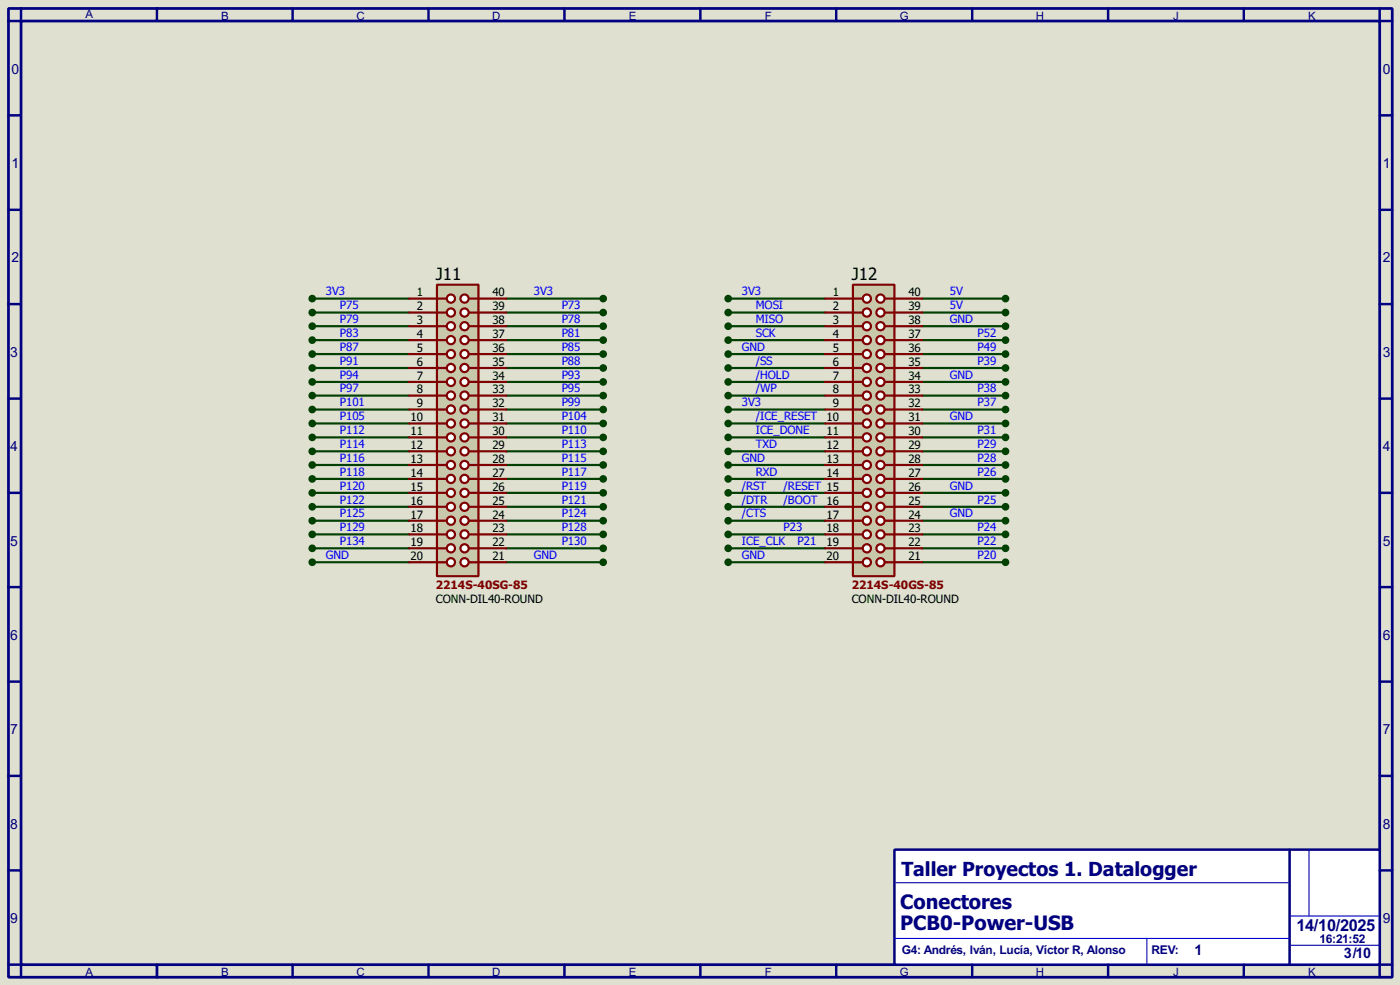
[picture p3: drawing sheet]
<svg xmlns="http://www.w3.org/2000/svg" width="256mm" height="180mm" viewBox="0 0 256 180" stroke-linecap="round" stroke-linejoin="round" font-family="sans-serif">
<path d="M0 0h256.5v180.3h-256.5z" fill="#e0e0d0"/>
<path d="M1.6 1.6h253.5v177.3h-253.5zM3.9 3.9h248.9v172.7h-248.9z" fill="none" stroke="#000080" stroke-width=".5"/>
<path d="M3.9 1.6v2.3h-2.3M28.8 1.6v2.3" fill="none" stroke="#000080" stroke-width=".45"/>
<path d="M163.9 155.5h88.9v21.1h-88.9z" fill="#fff" stroke="#000080" stroke-width=".45"/>
<g fill="none" stroke="#000080" stroke-width=".45">
<path d="M53.6 1.6v2.3M78.5 1.6v2.3M103.4 1.6v2.3M128.3 1.6v2.3M153.2 1.6v2.3M178.1 1.6v2.3M203 1.6v2.3M227.9 1.6v2.3M252.8 1.6v2.3h2.3M1.6 21.1h2.3M1.6 38.4h2.3M252.8 21.1h2.3"/>
<path d="M252.8 38.4h2.3M1.6 55.7h2.3M252.8 55.7h2.3M1.6 73h2.3M252.8 73h2.3M1.6 90.2h2.3M252.8 90.2h2.3M1.6 107.5h2.3M252.8 107.5h2.3M1.6 124.8h2.3M252.8 124.8h2.3M1.6 142h2.3"/>
<path d="M1.6 159.3h2.3M236.3 155.5v21.1M252.8 142h2.3M252.8 159.3h2.3M1.6 176.6h2.3v2.3M28.8 176.6v2.3M53.6 176.6v2.3M78.5 176.6v2.3M103.4 176.6v2.3M128.3 176.6v2.3M153.2 176.6v2.3M178.1 176.6v2.3"/>
<path d="M203 176.6v2.3M227.9 176.6v2.3M255.1 176.6h-2.3v2.3"/>
</g>
<path d="M239.8 155.5v12.2M163.9 171.8h72.4M164.1 161.6h71.9M210.1 171.8v4.8M236.3 167.7h16.2M236.3 173h16.5" fill="none" stroke="#0000c0" stroke-width=".2"/>
<g fill="none" stroke="#004000" stroke-width=".4">
<path d="M57.2 54.7h17.8M57.2 57.2h17.8M57.2 59.7h17.8M92.8 54.7h17.7M92.8 57.2h17.7M92.8 59.7h17.7M133.4 54.7h17.8M133.4 57.2h17.8M133.4 59.7h17.8M169 54.7h15.2M169 57.2h15.2M169 59.7h15.2"/>
<path d="M57.2 62.3h17.8M57.2 64.8h17.8M57.2 67.4h17.8M57.2 69.9h17.8M57.2 72.4h17.8M57.2 75h17.8M57.2 77.5h17.8M92.8 62.3h17.7M92.8 64.8h17.7M92.8 67.4h17.7M92.8 69.9h17.7M92.8 72.4h17.7"/>
<path d="M92.8 75h17.7M92.8 77.5h17.7M133.4 62.3h17.8M133.4 64.8h17.8M133.4 67.4h17.8M133.4 69.9h17.8M133.4 72.4h17.8M133.4 75h17.8M133.4 77.5h17.8M169 62.3h15.2M169 64.8h15.2M169 67.4h15.2"/>
<path d="M169 69.9h15.2M169 72.4h15.2M169 75h15.2M169 77.5h15.2M57.2 80.1h17.8M57.2 82.6h17.8M57.2 85.1h17.8M57.2 90.2h17.8M57.2 87.7h17.8M57.2 92.8h17.8M57.2 95.3h17.8M57.2 97.8h17.8"/>
<path d="M92.8 80.1h17.7M92.8 82.6h17.7M92.8 85.1h17.7M92.8 90.2h17.7M92.8 87.7h17.7M92.8 92.8h17.7M92.8 95.3h17.7M92.8 97.8h17.7M133.4 80.1h17.8M133.4 82.6h17.8M133.4 85.1h17.8M133.4 90.2h17.8"/>
<path d="M133.4 87.7h17.8M133.4 92.8h17.8M133.4 95.3h17.8M133.4 97.8h17.8M169 80.1h15.2M169 82.6h15.2M169 85.1h15.2M169 90.2h15.2M169 87.7h15.2M169 92.8h15.2M169 95.3h15.2M169 97.8h15.2"/>
<path d="M57.2 100.4h17.8M57.2 102.9h17.8M92.8 100.4h17.7M92.8 102.9h17.7M133.4 100.4h17.8M133.4 102.9h17.8M169 100.4h15.2M169 102.9h15.2"/>
</g>
<path d="M80.1 52.1h7.6v53.4h-7.6z" fill="#c8c8aa" stroke="#800000" stroke-width=".4"/>
<path d="M80.1 54.7h1.7" fill="none" stroke="#800000" stroke-width=".4"/>
<circle cx="82.6" cy="54.7" r=".75" fill="#feffff" stroke="#800000" stroke-width=".4"/>
<path d="M80.1 57.2h1.7" fill="none" stroke="#800000" stroke-width=".4"/>
<circle cx="82.6" cy="57.2" r=".75" fill="#feffff" stroke="#800000" stroke-width=".4"/>
<path d="M80.1 59.7h1.7" fill="none" stroke="#800000" stroke-width=".4"/>
<circle cx="82.6" cy="59.7" r=".75" fill="#feffff" stroke="#800000" stroke-width=".4"/>
<path d="M80.1 62.3h1.7" fill="none" stroke="#800000" stroke-width=".4"/>
<circle cx="82.6" cy="62.3" r=".75" fill="#feffff" stroke="#800000" stroke-width=".4"/>
<path d="M85.9 54.7h1.8" fill="none" stroke="#800000" stroke-width=".4"/>
<circle cx="85.1" cy="54.7" r=".75" fill="#feffff" stroke="#800000" stroke-width=".4"/>
<path d="M85.9 57.2h1.8" fill="none" stroke="#800000" stroke-width=".4"/>
<circle cx="85.1" cy="57.2" r=".75" fill="#feffff" stroke="#800000" stroke-width=".4"/>
<path d="M85.9 59.7h1.8" fill="none" stroke="#800000" stroke-width=".4"/>
<circle cx="85.1" cy="59.7" r=".75" fill="#feffff" stroke="#800000" stroke-width=".4"/>
<path d="M85.9 62.3h1.8" fill="none" stroke="#800000" stroke-width=".4"/>
<circle cx="85.1" cy="62.3" r=".75" fill="#feffff" stroke="#800000" stroke-width=".4"/>
<path d="M80.1 64.8h1.7" fill="none" stroke="#800000" stroke-width=".4"/>
<circle cx="82.6" cy="64.8" r=".75" fill="#feffff" stroke="#800000" stroke-width=".4"/>
<path d="M85.9 64.8h1.8" fill="none" stroke="#800000" stroke-width=".4"/>
<circle cx="85.1" cy="64.8" r=".75" fill="#feffff" stroke="#800000" stroke-width=".4"/>
<path d="M80.1 67.4h1.7" fill="none" stroke="#800000" stroke-width=".4"/>
<circle cx="82.6" cy="67.4" r=".75" fill="#feffff" stroke="#800000" stroke-width=".4"/>
<path d="M85.9 67.4h1.8" fill="none" stroke="#800000" stroke-width=".4"/>
<circle cx="85.1" cy="67.4" r=".75" fill="#feffff" stroke="#800000" stroke-width=".4"/>
<path d="M80.1 69.9h1.7" fill="none" stroke="#800000" stroke-width=".4"/>
<circle cx="82.6" cy="69.9" r=".75" fill="#feffff" stroke="#800000" stroke-width=".4"/>
<path d="M85.9 69.9h1.8" fill="none" stroke="#800000" stroke-width=".4"/>
<circle cx="85.1" cy="69.9" r=".75" fill="#feffff" stroke="#800000" stroke-width=".4"/>
<path d="M80.1 72.4h1.7" fill="none" stroke="#800000" stroke-width=".4"/>
<circle cx="82.6" cy="72.4" r=".75" fill="#feffff" stroke="#800000" stroke-width=".4"/>
<path d="M85.9 72.4h1.8" fill="none" stroke="#800000" stroke-width=".4"/>
<circle cx="85.1" cy="72.4" r=".75" fill="#feffff" stroke="#800000" stroke-width=".4"/>
<path d="M80.1 75h1.7" fill="none" stroke="#800000" stroke-width=".4"/>
<circle cx="82.6" cy="75" r=".75" fill="#feffff" stroke="#800000" stroke-width=".4"/>
<path d="M85.9 75h1.8" fill="none" stroke="#800000" stroke-width=".4"/>
<circle cx="85.1" cy="75" r=".75" fill="#feffff" stroke="#800000" stroke-width=".4"/>
<path d="M80.1 77.5h1.7" fill="none" stroke="#800000" stroke-width=".4"/>
<circle cx="82.6" cy="77.5" r=".75" fill="#feffff" stroke="#800000" stroke-width=".4"/>
<path d="M85.9 77.5h1.8" fill="none" stroke="#800000" stroke-width=".4"/>
<circle cx="85.1" cy="77.5" r=".75" fill="#feffff" stroke="#800000" stroke-width=".4"/>
<path d="M80.1 80.1h1.7" fill="none" stroke="#800000" stroke-width=".4"/>
<circle cx="82.6" cy="80.1" r=".75" fill="#feffff" stroke="#800000" stroke-width=".4"/>
<path d="M85.9 80.1h1.8" fill="none" stroke="#800000" stroke-width=".4"/>
<circle cx="85.1" cy="80.1" r=".75" fill="#feffff" stroke="#800000" stroke-width=".4"/>
<path d="M80.1 82.6h1.7" fill="none" stroke="#800000" stroke-width=".4"/>
<circle cx="82.6" cy="82.6" r=".75" fill="#feffff" stroke="#800000" stroke-width=".4"/>
<path d="M85.9 82.6h1.8" fill="none" stroke="#800000" stroke-width=".4"/>
<circle cx="85.1" cy="82.6" r=".75" fill="#feffff" stroke="#800000" stroke-width=".4"/>
<path d="M80.1 85.1h1.7" fill="none" stroke="#800000" stroke-width=".4"/>
<circle cx="82.6" cy="85.1" r=".75" fill="#feffff" stroke="#800000" stroke-width=".4"/>
<path d="M85.9 85.1h1.8" fill="none" stroke="#800000" stroke-width=".4"/>
<circle cx="85.1" cy="85.1" r=".75" fill="#feffff" stroke="#800000" stroke-width=".4"/>
<path d="M80.1 87.7h1.7" fill="none" stroke="#800000" stroke-width=".4"/>
<circle cx="82.6" cy="87.7" r=".75" fill="#feffff" stroke="#800000" stroke-width=".4"/>
<path d="M85.9 87.7h1.8" fill="none" stroke="#800000" stroke-width=".4"/>
<circle cx="85.1" cy="87.7" r=".75" fill="#feffff" stroke="#800000" stroke-width=".4"/>
<path d="M80.1 90.2h1.7" fill="none" stroke="#800000" stroke-width=".4"/>
<circle cx="82.6" cy="90.2" r=".75" fill="#feffff" stroke="#800000" stroke-width=".4"/>
<path d="M85.9 90.2h1.8" fill="none" stroke="#800000" stroke-width=".4"/>
<circle cx="85.1" cy="90.2" r=".75" fill="#feffff" stroke="#800000" stroke-width=".4"/>
<path d="M80.1 92.8h1.7" fill="none" stroke="#800000" stroke-width=".4"/>
<circle cx="82.6" cy="92.8" r=".75" fill="#feffff" stroke="#800000" stroke-width=".4"/>
<path d="M85.9 92.8h1.8" fill="none" stroke="#800000" stroke-width=".4"/>
<circle cx="85.1" cy="92.8" r=".75" fill="#feffff" stroke="#800000" stroke-width=".4"/>
<path d="M80.1 95.3h1.7" fill="none" stroke="#800000" stroke-width=".4"/>
<circle cx="82.6" cy="95.3" r=".75" fill="#feffff" stroke="#800000" stroke-width=".4"/>
<path d="M85.9 95.3h1.8" fill="none" stroke="#800000" stroke-width=".4"/>
<circle cx="85.1" cy="95.3" r=".75" fill="#feffff" stroke="#800000" stroke-width=".4"/>
<path d="M80.1 97.8h1.7" fill="none" stroke="#800000" stroke-width=".4"/>
<circle cx="82.6" cy="97.8" r=".75" fill="#feffff" stroke="#800000" stroke-width=".4"/>
<path d="M85.9 97.8h1.8" fill="none" stroke="#800000" stroke-width=".4"/>
<circle cx="85.1" cy="97.8" r=".75" fill="#feffff" stroke="#800000" stroke-width=".4"/>
<path d="M80.1 100.4h1.7" fill="none" stroke="#800000" stroke-width=".4"/>
<circle cx="82.6" cy="100.4" r=".75" fill="#feffff" stroke="#800000" stroke-width=".4"/>
<path d="M85.9 100.4h1.8" fill="none" stroke="#800000" stroke-width=".4"/>
<circle cx="85.1" cy="100.4" r=".75" fill="#feffff" stroke="#800000" stroke-width=".4"/>
<path d="M80.1 102.9h1.7" fill="none" stroke="#800000" stroke-width=".4"/>
<circle cx="82.6" cy="102.9" r=".75" fill="#feffff" stroke="#800000" stroke-width=".4"/>
<path d="M85.9 102.9h1.8" fill="none" stroke="#800000" stroke-width=".4"/>
<circle cx="85.1" cy="102.9" r=".75" fill="#feffff" stroke="#800000" stroke-width=".4"/>
<g fill="none" stroke="#800000" stroke-width=".4">
<path d="M75 54.7h5.1M75 57.2h5.1M75 59.7h5.1M87.7 54.7h5.1M87.7 57.2h5.1M87.7 59.7h5.1M75 62.3h5.1M75 64.8h5.1M75 67.4h5.1M75 69.9h5.1M75 72.4h5.1M75 75h5.1"/>
<path d="M75 77.5h5.1M87.7 62.3h5.1M87.7 64.8h5.1M87.7 67.4h5.1M87.7 69.9h5.1M87.7 72.4h5.1M87.7 75h5.1M87.7 77.5h5.1M75 80.1h5.1M75 82.6h5.1M75 85.1h5.1M75 87.7h5.1"/>
<path d="M75 90.2h5.1M75 92.8h5.1M75 95.3h5.1M75 97.8h5.1M87.7 80.1h5.1M87.7 82.6h5.1M87.7 85.1h5.1M87.7 87.7h5.1M87.7 90.2h5.1M87.7 92.8h5.1M87.7 95.3h5.1M87.7 97.8h5.1"/>
<path d="M75 100.4h5.1M75 102.9h5.1M87.7 100.4h5.1M87.7 102.9h5.1"/>
</g>
<path d="M156.3 52.1h7.6v53.4h-7.6z" fill="#c8c8aa" stroke="#800000" stroke-width=".4"/>
<path d="M156.3 54.7h1.7" fill="none" stroke="#800000" stroke-width=".4"/>
<circle cx="158.8" cy="54.7" r=".75" fill="#feffff" stroke="#800000" stroke-width=".4"/>
<path d="M156.3 57.2h1.7" fill="none" stroke="#800000" stroke-width=".4"/>
<circle cx="158.8" cy="57.2" r=".75" fill="#feffff" stroke="#800000" stroke-width=".4"/>
<path d="M156.3 59.7h1.7" fill="none" stroke="#800000" stroke-width=".4"/>
<circle cx="158.8" cy="59.7" r=".75" fill="#feffff" stroke="#800000" stroke-width=".4"/>
<path d="M156.3 62.3h1.7" fill="none" stroke="#800000" stroke-width=".4"/>
<circle cx="158.8" cy="62.3" r=".75" fill="#feffff" stroke="#800000" stroke-width=".4"/>
<path d="M162.1 54.7h1.8" fill="none" stroke="#800000" stroke-width=".4"/>
<circle cx="161.3" cy="54.7" r=".75" fill="#feffff" stroke="#800000" stroke-width=".4"/>
<path d="M162.1 57.2h1.8" fill="none" stroke="#800000" stroke-width=".4"/>
<circle cx="161.3" cy="57.2" r=".75" fill="#feffff" stroke="#800000" stroke-width=".4"/>
<path d="M162.1 59.7h1.8" fill="none" stroke="#800000" stroke-width=".4"/>
<circle cx="161.3" cy="59.7" r=".75" fill="#feffff" stroke="#800000" stroke-width=".4"/>
<path d="M162.1 62.3h1.8" fill="none" stroke="#800000" stroke-width=".4"/>
<circle cx="161.3" cy="62.3" r=".75" fill="#feffff" stroke="#800000" stroke-width=".4"/>
<path d="M156.3 64.8h1.7" fill="none" stroke="#800000" stroke-width=".4"/>
<circle cx="158.8" cy="64.8" r=".75" fill="#feffff" stroke="#800000" stroke-width=".4"/>
<path d="M162.1 64.8h1.8" fill="none" stroke="#800000" stroke-width=".4"/>
<circle cx="161.3" cy="64.8" r=".75" fill="#feffff" stroke="#800000" stroke-width=".4"/>
<path d="M156.3 67.4h1.7" fill="none" stroke="#800000" stroke-width=".4"/>
<circle cx="158.8" cy="67.4" r=".75" fill="#feffff" stroke="#800000" stroke-width=".4"/>
<path d="M162.1 67.4h1.8" fill="none" stroke="#800000" stroke-width=".4"/>
<circle cx="161.3" cy="67.4" r=".75" fill="#feffff" stroke="#800000" stroke-width=".4"/>
<path d="M156.3 69.9h1.7" fill="none" stroke="#800000" stroke-width=".4"/>
<circle cx="158.8" cy="69.9" r=".75" fill="#feffff" stroke="#800000" stroke-width=".4"/>
<path d="M162.1 69.9h1.8" fill="none" stroke="#800000" stroke-width=".4"/>
<circle cx="161.3" cy="69.9" r=".75" fill="#feffff" stroke="#800000" stroke-width=".4"/>
<path d="M156.3 72.4h1.7" fill="none" stroke="#800000" stroke-width=".4"/>
<circle cx="158.8" cy="72.4" r=".75" fill="#feffff" stroke="#800000" stroke-width=".4"/>
<path d="M162.1 72.4h1.8" fill="none" stroke="#800000" stroke-width=".4"/>
<circle cx="161.3" cy="72.4" r=".75" fill="#feffff" stroke="#800000" stroke-width=".4"/>
<path d="M156.3 75h1.7" fill="none" stroke="#800000" stroke-width=".4"/>
<circle cx="158.8" cy="75" r=".75" fill="#feffff" stroke="#800000" stroke-width=".4"/>
<path d="M162.1 75h1.8" fill="none" stroke="#800000" stroke-width=".4"/>
<circle cx="161.3" cy="75" r=".75" fill="#feffff" stroke="#800000" stroke-width=".4"/>
<path d="M156.3 77.5h1.7" fill="none" stroke="#800000" stroke-width=".4"/>
<circle cx="158.8" cy="77.5" r=".75" fill="#feffff" stroke="#800000" stroke-width=".4"/>
<path d="M162.1 77.5h1.8" fill="none" stroke="#800000" stroke-width=".4"/>
<circle cx="161.3" cy="77.5" r=".75" fill="#feffff" stroke="#800000" stroke-width=".4"/>
<path d="M156.3 80.1h1.7" fill="none" stroke="#800000" stroke-width=".4"/>
<circle cx="158.8" cy="80.1" r=".75" fill="#feffff" stroke="#800000" stroke-width=".4"/>
<path d="M162.1 80.1h1.8" fill="none" stroke="#800000" stroke-width=".4"/>
<circle cx="161.3" cy="80.1" r=".75" fill="#feffff" stroke="#800000" stroke-width=".4"/>
<path d="M156.3 82.6h1.7" fill="none" stroke="#800000" stroke-width=".4"/>
<circle cx="158.8" cy="82.6" r=".75" fill="#feffff" stroke="#800000" stroke-width=".4"/>
<path d="M162.1 82.6h1.8" fill="none" stroke="#800000" stroke-width=".4"/>
<circle cx="161.3" cy="82.6" r=".75" fill="#feffff" stroke="#800000" stroke-width=".4"/>
<path d="M156.3 85.1h1.7" fill="none" stroke="#800000" stroke-width=".4"/>
<circle cx="158.8" cy="85.1" r=".75" fill="#feffff" stroke="#800000" stroke-width=".4"/>
<path d="M162.1 85.1h1.8" fill="none" stroke="#800000" stroke-width=".4"/>
<circle cx="161.3" cy="85.1" r=".75" fill="#feffff" stroke="#800000" stroke-width=".4"/>
<path d="M156.3 87.7h1.7" fill="none" stroke="#800000" stroke-width=".4"/>
<circle cx="158.8" cy="87.7" r=".75" fill="#feffff" stroke="#800000" stroke-width=".4"/>
<path d="M162.1 87.7h1.8" fill="none" stroke="#800000" stroke-width=".4"/>
<circle cx="161.3" cy="87.7" r=".75" fill="#feffff" stroke="#800000" stroke-width=".4"/>
<path d="M156.3 90.2h1.7" fill="none" stroke="#800000" stroke-width=".4"/>
<circle cx="158.8" cy="90.2" r=".75" fill="#feffff" stroke="#800000" stroke-width=".4"/>
<path d="M162.1 90.2h1.8" fill="none" stroke="#800000" stroke-width=".4"/>
<circle cx="161.3" cy="90.2" r=".75" fill="#feffff" stroke="#800000" stroke-width=".4"/>
<path d="M156.3 92.8h1.7" fill="none" stroke="#800000" stroke-width=".4"/>
<circle cx="158.8" cy="92.8" r=".75" fill="#feffff" stroke="#800000" stroke-width=".4"/>
<path d="M162.1 92.8h1.8" fill="none" stroke="#800000" stroke-width=".4"/>
<circle cx="161.3" cy="92.8" r=".75" fill="#feffff" stroke="#800000" stroke-width=".4"/>
<path d="M156.3 95.3h1.7" fill="none" stroke="#800000" stroke-width=".4"/>
<circle cx="158.8" cy="95.3" r=".75" fill="#feffff" stroke="#800000" stroke-width=".4"/>
<path d="M162.1 95.3h1.8" fill="none" stroke="#800000" stroke-width=".4"/>
<circle cx="161.3" cy="95.3" r=".75" fill="#feffff" stroke="#800000" stroke-width=".4"/>
<path d="M156.3 97.8h1.7" fill="none" stroke="#800000" stroke-width=".4"/>
<circle cx="158.8" cy="97.8" r=".75" fill="#feffff" stroke="#800000" stroke-width=".4"/>
<path d="M162.1 97.8h1.8" fill="none" stroke="#800000" stroke-width=".4"/>
<circle cx="161.3" cy="97.8" r=".75" fill="#feffff" stroke="#800000" stroke-width=".4"/>
<path d="M156.3 100.4h1.7" fill="none" stroke="#800000" stroke-width=".4"/>
<circle cx="158.8" cy="100.4" r=".75" fill="#feffff" stroke="#800000" stroke-width=".4"/>
<path d="M162.1 100.4h1.8" fill="none" stroke="#800000" stroke-width=".4"/>
<circle cx="161.3" cy="100.4" r=".75" fill="#feffff" stroke="#800000" stroke-width=".4"/>
<path d="M156.3 102.9h1.7" fill="none" stroke="#800000" stroke-width=".4"/>
<circle cx="158.8" cy="102.9" r=".75" fill="#feffff" stroke="#800000" stroke-width=".4"/>
<path d="M162.1 102.9h1.8" fill="none" stroke="#800000" stroke-width=".4"/>
<circle cx="161.3" cy="102.9" r=".75" fill="#feffff" stroke="#800000" stroke-width=".4"/>
<g fill="none" stroke="#800000" stroke-width=".4">
<path d="M151.2 54.7h5.1M151.2 57.2h5.1M151.2 59.7h5.1M163.9 54.7h5.1M163.9 57.2h5.1M163.9 59.7h5.1M151.2 62.3h5.1M151.2 64.8h5.1M151.2 67.4h5.1M151.2 69.9h5.1M151.2 72.4h5.1M151.2 75h5.1"/>
<path d="M151.2 77.5h5.1M163.9 62.3h5.1M163.9 64.8h5.1M163.9 67.4h5.1M163.9 69.9h5.1M163.9 72.4h5.1M163.9 75h5.1M163.9 77.5h5.1M151.2 80.1h5.1M151.2 82.6h5.1M151.2 85.1h5.1M151.2 87.7h5.1"/>
<path d="M151.2 90.2h5.1M151.2 92.8h5.1M151.2 95.3h5.1M151.2 97.8h5.1M163.9 80.1h5.1M163.9 82.6h5.1M163.9 85.1h5.1M163.9 87.7h5.1M163.9 90.2h5.1M163.9 92.8h5.1M163.9 95.3h5.1M163.9 97.8h5.1"/>
<path d="M151.2 100.4h5.1M151.2 102.9h5.1M163.9 100.4h5.1M163.9 102.9h5.1"/>
</g>
<g fill="#004000" stroke="#004000" stroke-width=".4">
<circle cx="57.2" cy="54.7" r=".5"/>
<circle cx="57.2" cy="57.2" r=".5"/>
<circle cx="57.2" cy="59.7" r=".5"/>
<circle cx="57.2" cy="62.3" r=".5"/>
<circle cx="57.2" cy="64.8" r=".5"/>
<circle cx="57.2" cy="67.4" r=".5"/>
<circle cx="57.2" cy="69.9" r=".5"/>
<circle cx="57.2" cy="72.4" r=".5"/>
<circle cx="57.2" cy="75" r=".5"/>
<circle cx="57.2" cy="77.5" r=".5"/>
<circle cx="57.2" cy="80.1" r=".5"/>
<circle cx="57.2" cy="82.6" r=".5"/>
<circle cx="57.2" cy="85.1" r=".5"/>
<circle cx="57.2" cy="90.2" r=".5"/>
<circle cx="57.2" cy="87.7" r=".5"/>
<circle cx="57.2" cy="92.8" r=".5"/>
<circle cx="57.2" cy="95.3" r=".5"/>
<circle cx="57.2" cy="97.8" r=".5"/>
<circle cx="57.2" cy="100.4" r=".5"/>
<circle cx="57.2" cy="102.9" r=".5"/>
<circle cx="110.5" cy="102.9" r=".5"/>
<circle cx="110.5" cy="100.4" r=".5"/>
<circle cx="110.5" cy="97.8" r=".5"/>
<circle cx="110.5" cy="95.3" r=".5"/>
<circle cx="110.5" cy="92.8" r=".5"/>
<circle cx="110.5" cy="90.2" r=".5"/>
<circle cx="110.5" cy="87.7" r=".5"/>
<circle cx="110.5" cy="85.1" r=".5"/>
<circle cx="110.5" cy="82.6" r=".5"/>
<circle cx="110.5" cy="80.1" r=".5"/>
<circle cx="110.5" cy="77.5" r=".5"/>
<circle cx="110.5" cy="75" r=".5"/>
<circle cx="110.5" cy="72.4" r=".5"/>
<circle cx="110.5" cy="69.9" r=".5"/>
<circle cx="110.5" cy="67.4" r=".5"/>
<circle cx="110.5" cy="64.8" r=".5"/>
<circle cx="110.5" cy="62.3" r=".5"/>
<circle cx="110.5" cy="59.7" r=".5"/>
<circle cx="110.5" cy="57.2" r=".5"/>
<circle cx="110.5" cy="54.7" r=".5"/>
<circle cx="133.4" cy="54.7" r=".5"/>
<circle cx="133.4" cy="57.2" r=".5"/>
<circle cx="133.4" cy="59.7" r=".5"/>
<circle cx="133.4" cy="62.3" r=".5"/>
<circle cx="133.4" cy="64.8" r=".5"/>
<circle cx="133.4" cy="67.4" r=".5"/>
<circle cx="133.4" cy="69.9" r=".5"/>
<circle cx="133.4" cy="72.4" r=".5"/>
<circle cx="133.4" cy="75" r=".5"/>
<circle cx="133.4" cy="77.5" r=".5"/>
<circle cx="133.4" cy="80.1" r=".5"/>
<circle cx="133.4" cy="82.6" r=".5"/>
<circle cx="133.4" cy="85.1" r=".5"/>
<circle cx="133.4" cy="87.7" r=".5"/>
<circle cx="133.4" cy="90.2" r=".5"/>
<circle cx="133.4" cy="92.8" r=".5"/>
<circle cx="133.4" cy="95.3" r=".5"/>
<circle cx="133.4" cy="97.8" r=".5"/>
<circle cx="133.4" cy="100.4" r=".5"/>
<circle cx="133.4" cy="102.9" r=".5"/>
<circle cx="184.2" cy="102.9" r=".5"/>
<circle cx="184.2" cy="100.4" r=".5"/>
<circle cx="184.2" cy="97.8" r=".5"/>
<circle cx="184.2" cy="95.3" r=".5"/>
<circle cx="184.2" cy="92.8" r=".5"/>
<circle cx="184.2" cy="90.2" r=".5"/>
<circle cx="184.2" cy="87.7" r=".5"/>
<circle cx="184.2" cy="85.1" r=".5"/>
<circle cx="184.2" cy="82.6" r=".5"/>
<circle cx="184.2" cy="80.1" r=".5"/>
<circle cx="184.2" cy="77.5" r=".5"/>
<circle cx="184.2" cy="75" r=".5"/>
<circle cx="184.2" cy="72.4" r=".5"/>
<circle cx="184.2" cy="69.9" r=".5"/>
<circle cx="184.2" cy="67.4" r=".5"/>
<circle cx="184.2" cy="64.8" r=".5"/>
<circle cx="184.2" cy="62.3" r=".5"/>
<circle cx="184.2" cy="59.7" r=".5"/>
<circle cx="184.2" cy="57.2" r=".5"/>
<circle cx="184.2" cy="54.7" r=".5"/>
</g>
<g font-size="4.4" fill="#000080">
<text x="164.9" y="166.5">Conectores</text>
<text x="164.9" y="170.3">PCB0-Power-USB</text>
</g>
<text font-size="4.3" fill="#000080" x="165.2" y="160.3">Taller Proyectos 1. Datalogger</text>
<g font-size="3.8">
<text x="79.9" y="51.3">J11</text>
<text x="156.1" y="51.3">J12</text>
</g>
<text font-size="3.4" fill="#000080" x="237.5" y="170.3">14/10/2025</text>
<g font-size="3" fill="#000080">
<text x="218.8" y="174.8">1</text>
<text x="246.2" y="175.3">3/10</text>
</g>
<g font-size="2.9" fill="#000080">
<text x="2.1" y="13.5">0</text>
<text x="253.4" y="13.5">0</text>
<text x="2.1" y="30.7">1</text>
<text x="253.4" y="30.7">1</text>
<text x="2.1" y="48">2</text>
<text x="253.4" y="48">2</text>
<text x="1.9" y="65.3">3</text>
<text x="253.4" y="65.3">3</text>
<text x="1.9" y="82.5">4</text>
<text x="253.4" y="82.5">4</text>
<text x="1.9" y="99.9">5</text>
<text x="253.4" y="99.9">5</text>
<text x="1.9" y="117.1">6</text>
<text x="253.4" y="117.1">6</text>
<text x="1.9" y="134.4">7</text>
<text x="253.4" y="134.4">7</text>
<text x="1.9" y="151.7">8</text>
<text x="253.4" y="151.7">8</text>
<text x="1.9" y="168.9">9</text>
<text x="253.4" y="168.9">9</text>
</g>
<g font-size="2.6" fill="#00f">
<text x="59.7" y="54">3V3</text>
<text x="62.3" y="56.6">P75</text>
<text x="62.3" y="59.1">P79</text>
<text x="97.8" y="54">3V3</text>
<text x="102.9" y="59.1">P78</text>
<text x="102.9" y="56.6">P73</text>
<text x="135.9" y="54">3V3</text>
<text x="138.5" y="56.6">MOSI</text>
<text x="138.5" y="59.1">MISO</text>
<text x="174" y="59.1">GND</text>
<text x="174" y="56.6">5V</text>
<text x="174" y="54">5V</text>
<text x="62.3" y="61.7">P83</text>
<text x="62.3" y="64.2">P87</text>
<text x="102.9" y="64.2">P85</text>
<text x="102.9" y="61.7">P81</text>
<text x="135.9" y="64.2">GND</text>
<text x="138.5" y="61.7">SCK</text>
<text x="179.1" y="64.2">P49</text>
<text x="179.1" y="61.7">P52</text>
<text x="62.3" y="66.7">P91</text>
<text x="62.3" y="69.3">P94</text>
<text x="62.3" y="71.8">P97</text>
<text x="102.9" y="71.8">P95</text>
<text x="102.9" y="69.3">P93</text>
<text x="102.9" y="66.7">P88</text>
<text x="138.5" y="66.7">/SS</text>
<text x="138.5" y="69.3">/HOLD</text>
<text x="138.5" y="71.8">/WP</text>
<text x="174" y="69.3">GND</text>
<text x="179.1" y="71.8">P38</text>
<text x="179.1" y="66.7">P39</text>
<text x="62.3" y="74.4">P101</text>
<text x="62.3" y="76.9">P105</text>
<text x="102.9" y="76.9">P104</text>
<text x="102.9" y="74.4">P99</text>
<text x="135.9" y="74.4">3V3</text>
<text x="138.5" y="76.9">/ICE_RESET 10</text>
<text x="174" y="76.9">GND</text>
<text x="179.1" y="74.4">P37</text>
<text x="62.3" y="79.5">P112</text>
<text x="62.3" y="82">P114</text>
<text x="102.9" y="82">P113</text>
<text x="102.9" y="79.5">P110</text>
<text x="138.5" y="79.5">ICE_DONE</text>
<text x="138.5" y="82">TXD</text>
<text x="179.1" y="82">P29</text>
<text x="179.1" y="79.5">P31</text>
<text x="62.3" y="84.5">P116</text>
<text x="62.3" y="89.6">P120</text>
<text x="62.3" y="87.1">P118</text>
<text x="102.9" y="89.6">P119</text>
<text x="102.9" y="87.1">P117</text>
<text x="102.9" y="84.5">P115</text>
<text x="135.9" y="84.5">GND</text>
<text x="135.9" y="89.6">/RST</text>
<text x="138.5" y="87.1">RXD</text>
<text x="143.6" y="89.6">/RESET 15</text>
<text x="174" y="89.6">GND</text>
<text x="179.1" y="87.1">P26</text>
<text x="179.1" y="84.5">P28</text>
<text x="62.3" y="92.2">P122</text>
<text x="62.3" y="94.7">P125</text>
<text x="102.9" y="94.7">P124</text>
<text x="102.9" y="92.2">P121</text>
<text x="135.9" y="92.2">/DTR</text>
<text x="135.9" y="94.7">/CTS</text>
<text x="143.6" y="92.2">/BOOT 16</text>
<text x="174" y="94.7">GND</text>
<text x="179.1" y="92.2">P25</text>
<text x="62.3" y="97.2">P129</text>
<text x="62.3" y="99.8">P134</text>
<text x="102.9" y="99.8">P130</text>
<text x="102.9" y="97.2">P128</text>
<text x="135.9" y="99.8">ICE_CLK</text>
<text x="143.6" y="97.2">P23</text>
<text x="146.1" y="99.8">P21</text>
<text x="179.1" y="99.8">P22</text>
<text x="179.1" y="97.2">P24</text>
<text x="59.7" y="102.3">GND</text>
<text x="97.8" y="102.3">GND</text>
<text x="135.9" y="102.3">GND</text>
<text x="179.1" y="102.3">P20</text>
</g>
<g font-size="2.6">
<text x="76.4" y="54.3">1</text>
<text x="76.4" y="56.8">2</text>
<text x="76.4" y="59.3">3</text>
<text x="90.2" y="54.3">40</text>
<text x="90.2" y="56.8">39</text>
<text x="90.2" y="59.3">38</text>
<text x="152.6" y="54.3">1</text>
<text x="152.6" y="56.8">2</text>
<text x="152.6" y="59.3">3</text>
<text x="166.4" y="54.3">40</text>
<text x="166.4" y="56.8">39</text>
<text x="166.4" y="59.3">38</text>
<text x="76.4" y="61.9">4</text>
<text x="76.4" y="64.4">5</text>
<text x="90.2" y="61.9">37</text>
<text x="90.2" y="64.4">36</text>
<text x="152.6" y="61.9">4</text>
<text x="152.6" y="64.4">5</text>
<text x="166.4" y="61.9">37</text>
<text x="166.4" y="64.4">36</text>
<text x="76.4" y="67">6</text>
<text x="76.4" y="69.5">7</text>
<text x="76.4" y="72">8</text>
<text x="90.2" y="67">35</text>
<text x="90.2" y="69.5">34</text>
<text x="90.2" y="72">33</text>
<text x="152.6" y="67">6</text>
<text x="152.6" y="69.5">7</text>
<text x="152.6" y="72">8</text>
<text x="166.4" y="67">35</text>
<text x="166.4" y="69.5">34</text>
<text x="166.4" y="72">33</text>
<text x="75.2" y="77.1">10</text>
<text x="76.4" y="74.6">9</text>
<text x="90.2" y="74.6">32</text>
<text x="90.2" y="77.1">31</text>
<text x="152.6" y="74.6">9</text>
<text x="166.4" y="74.6">32</text>
<text x="166.4" y="77.1">31</text>
<text x="75.2" y="79.7">11</text>
<text x="75.2" y="82.2">12</text>
<text x="90.2" y="79.7">30</text>
<text x="90.2" y="82.2">29</text>
<text x="151.4" y="79.7">11</text>
<text x="151.4" y="82.2">12</text>
<text x="166.4" y="79.7">30</text>
<text x="166.4" y="82.2">29</text>
<text x="75.2" y="84.7">13</text>
<text x="75.2" y="87.3">14</text>
<text x="75.2" y="89.8">15</text>
<text x="90.2" y="84.7">28</text>
<text x="90.2" y="87.3">27</text>
<text x="90.2" y="89.8">26</text>
<text x="151.4" y="84.7">13</text>
<text x="151.4" y="87.3">14</text>
<text x="166.4" y="84.7">28</text>
<text x="166.4" y="87.3">27</text>
<text x="166.4" y="89.8">26</text>
<text x="75.2" y="92.4">16</text>
<text x="75.2" y="94.9">17</text>
<text x="90.2" y="92.4">25</text>
<text x="90.2" y="94.9">24</text>
<text x="151.4" y="94.9">17</text>
<text x="166.4" y="92.4">25</text>
<text x="166.4" y="94.9">24</text>
<text x="75.2" y="97.4">18</text>
<text x="75.2" y="100">19</text>
<text x="90.2" y="97.4">23</text>
<text x="90.2" y="100">22</text>
<text x="151.4" y="97.4">18</text>
<text x="151.4" y="100">19</text>
<text x="166.4" y="97.4">23</text>
<text x="166.4" y="100">22</text>
<text x="75.2" y="102.5">20</text>
<text x="90.2" y="102.5">21</text>
<text x="151.4" y="102.5">20</text>
<text x="166.4" y="102.5">21</text>
<text x="79.9" y="110.4">CONN-DIL40-ROUND</text>
<text x="156.1" y="110.4">CONN-DIL40-ROUND</text>
</g>
<g font-size="2.6" fill="#800000">
<text x="79.9" y="107.9">2214S-40SG-85</text>
<text x="156.1" y="107.9">2214S-40GS-85</text>
</g>
<g font-size="2.5" fill="#000080">
<text x="241.8" y="172.6">16:21:52</text>
<text x="165.2" y="174.6">G4: Andrés, Iván, Lucía, Víctor R, Alonso</text>
<text x="210.9" y="174.6">REV:</text>
</g>
<g font-size="2.4" fill="#000080">
<text x="15.6" y="3.4">A</text>
<text x="40.5" y="3.6">B</text>
<text x="65.3" y="3.6">C</text>
<text x="90.2" y="3.6">D</text>
<text x="115.2" y="3.6">E</text>
<text x="140.1" y="3.6">F</text>
<text x="164.8" y="3.6">G</text>
<text x="189.8" y="3.6">H</text>
<text x="214.9" y="3.6">J</text>
<text x="239.6" y="3.6">K</text>
<text x="15.6" y="178.7">A</text>
<text x="40.5" y="178.7">B</text>
<text x="65.3" y="178.7">C</text>
<text x="90.2" y="178.7">D</text>
<text x="115.2" y="178.7">E</text>
<text x="140.1" y="178.7">F</text>
<text x="164.8" y="178.7">G</text>
<text x="189.8" y="178.7">H</text>
<text x="214.9" y="178.7">J</text>
<text x="239.6" y="178.7">K</text>
</g>
</svg>
